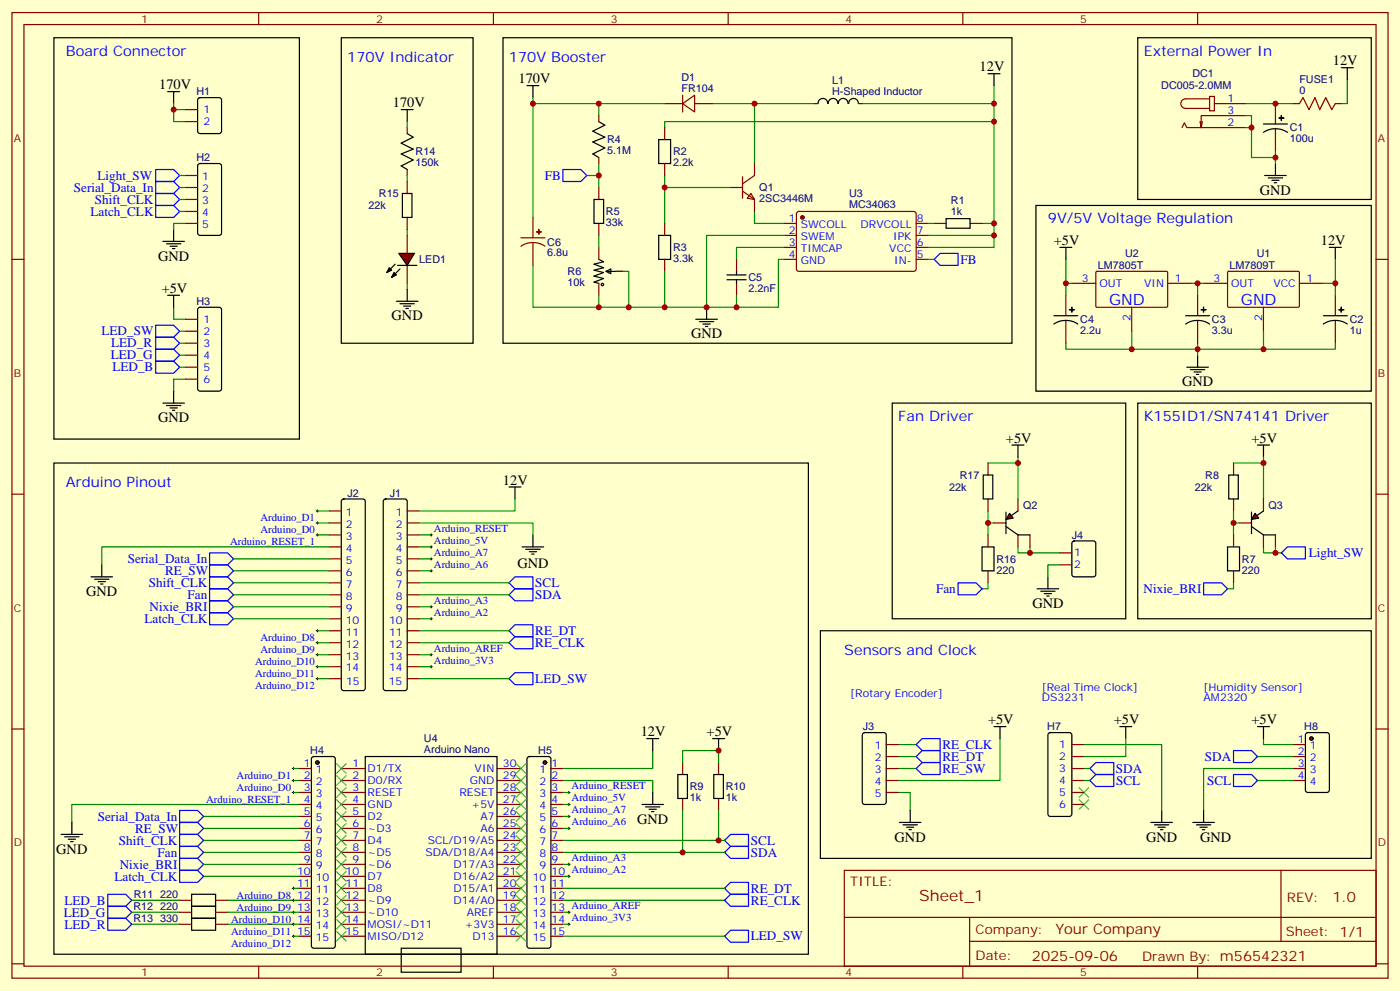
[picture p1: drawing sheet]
<svg xmlns="http://www.w3.org/2000/svg" width="412mm" height="292mm" viewBox="0 0 412 292" stroke-linecap="round" stroke-linejoin="round" font-family="sans-serif">
<path d="M0 0h412.4v291.8h-412.4z" fill="#ffc"/>
<g fill="none" stroke="#870000" stroke-width=".35">
<path d="M3.5 3.7h405.4v284.3h-405.4zM7.1 7.2h398.2v277.3h-398.2zM76.2 3.7v3.5M145.3 3.7v3.5M214.5 3.7v3.5M283.6 3.7v3.5M352.8 3.7v3.5M195.8 30.5h5.3M201.1 30.5l3.5-2.5v5zM201.1 28v5M204.6 30.5h5.3M348.2 37.6l.7-1.4 .7 1.4h17.3"/>
<path d="M354.2 35.8l-.4 1.8M356.3 28.4h1.4v4.2h-1.4zM356.3 29.1h-7.1a1.41 1.41 0 0 0-1.4 1.4 1.41 1.41 0 0 0 1.4 1.4h7.1M357.7 30.5h9.2M366.9 34h-13.1v3.6l-.3-1.8M381 30.5h1.8l1-1.7 1.8 3.5 1.7-3.5 1.5 3.5 1.7-3.5 1.8 3.5 1-1.8h1.8M215.2 55.2h3.5M218.7 56.3l3.5 2.4v3.6M218.7 52v6.4M221.2 57l1 1.7-2.1-.3zM222.2 48.2v3.5l-3.5 2.5M3.5 76.4h3.6"/>
<path d="M153.5 70h7M157 71.4l-1.9 .3-1.6 .8M157 71.4l1.8 .3 1.7 .8M157 64v6M157 71.4v6.7M217 76.4v3.5M231.1 76.4h3.5M231.1 65.8h3.5M231.1 69.3h3.5M231.1 72.8h3.5M234.8 62.5l.5-.2h34.1l.5 .7-.1 16.5-.6 .4-34.2-.1-.4-.6v-16.2zM269.9 76.4h3.5"/>
<path d="M269.9 65.8h3.5M269.9 69.3h3.5M269.9 72.8h3.5M275.2 65.8h3.5M285.8 65.8h3.5M405.3 76.4h3.6M217 83.4v3.6M314 87v6M314 94.4v6.7M315.7 83.4h7.1M322.8 80.1l.3-.2 20.7 .1 .2 .3-.1 10-.3 .2-20.6-.1-.2-.3zM333.4 90.5v7"/>
<path d="M344 83.4h7M354.5 83.4h7.1M361.7 80.1l.2-.2 20.7 .1 .2 .3-.1 10-.3 .2-20.6-.1-.2-.3zM372.2 90.5v7M382.8 83.4h7M3.5 145.5h3.6M405.3 145.5h3.6M3.5 214.7h3.6M405.3 214.7h3.6M248.7 256.3h156.6v28.2h-156.6zM377.3 256.3v20.9M248.7 270.1h156.5"/>
<path d="M285.6 277.2h119.6M285.6 270.1v14.2M3.5 283.8h3.6M76.2 284.5v3.5M145.3 284.5v3.5M214.5 284.5v3.5M283.6 284.5v3.5M352.8 284.5v3.5M405.3 283.8h3.6"/>
</g>
<g fill="none" stroke="#00f" stroke-width=".35">
<path d="M45.9 53.4h5.3l1.7 1.8-1.7 1.8h-5.3zM45.9 57h5.3l1.7 1.7-1.7 1.8h-5.3zM45.9 49.9h5.3l1.7 1.8-1.7 1.7h-5.3zM165.8 49.9h5.3l1.8 1.8-1.8 1.7h-5.3zM45.9 60.5h5.3l1.7 1.8-1.7 1.7h-5.3zM275.2 76.4l1.7-1.8h5.3v3.5h-5.3zM45.9 99.3h5.3l1.7 1.8-1.7 1.7h-5.3zM45.9 95.8h5.3l1.7 1.7-1.7 1.8h-5.3zM45.9 106.4h5.3l1.7 1.7-1.7 1.8h-5.3zM45.9 102.8h5.3l1.7 1.8-1.7 1.8h-5.3zM271.6 217.5h5.3v3.5h-5.3l-1.7-1.7zM52.9 238.7h5.3l1.8 1.7-1.8 1.8h-5.3z"/>
<path d="M271.6 224.5h5.3v3.6h-5.3l-1.7-1.8zM271.6 221h5.3v3.5h-5.3l-1.7-1.7zM363.4 228.1h5.3l1.7 1.7-1.7 1.8h-5.3zM363.4 221h5.3l1.7 1.8-1.7 1.7h-5.3zM52.9 245.7h5.3l1.8 1.8-1.8 1.7h-5.3zM52.9 256.3h5.3l1.8 1.8-1.8 1.7h-5.3zM215.2 259.8h5.3v3.5h-5.3l-1.8-1.7zM215.2 245.7h5.3v3.5h-5.3l-1.8-1.7zM215.2 249.2h5.3v3.6h-5.3l-1.8-1.8zM31.7 266.9h5.3l1.8 1.7-1.8 1.8h-5.3zM213.4 275.7l1.8-1.8h5.3v3.6h-5.3z"/>
</g>
<g fill="none" stroke="#000" stroke-width=".35">
<path d="M395.1 19.9h3.5M396.9 19.9v3.6M49.4 27h3.5M51.2 27v3.5M155.2 25.2h3.5M157 25.2v3.6M291 21.7h3.6M292.8 21.7v3.5M372.5 51.7h6.4M373.6 52.4h4.2M374.6 53.1h2.2M375.4 53.8h.7"/>
<path d="M375.7 48.2v3.5M48 71.1h6.3M49 71.8h4.3M50.1 72.5h2.1M50.8 73.2h.7M51.2 67.6v3.5M217 79.9v1.1M278.7 64.4h7.1v2.8h-7.1zM312.2 72.8h3.5M314 72.8v3.6M391.6 72.8h3.5M393.3 72.8v3.6"/>
<path d="M49.4 87h3.5M51.2 87v3.5M205 94h6.3M206 94.7h4.3M207.1 95.4h2.1M207.8 96.1h.7M208.1 90.5v3.5M214.1 82.4h5.7M214.1 81h5.7M217 82.4v1M310.4 95.4a6.4 6.4 0 0 1 7.1 0M310.4 93h7.1"/>
<path d="M48 118.7h6.3M49 119.4h4.3M51.2 115.2v3.5M349.6 108.1h6.4M350.7 108.8h4.2M351.7 109.5h2.1M352.4 110.2h.7M352.8 104.6v3.5M50.1 120.1h2.1M50.8 120.8h.7M190.5 217.5h3.5M192.3 217.5v3.5"/>
<path d="M292.8 214h3.5M294.6 214v3.5M370.4 214h3.5M372.2 214v3.5M189.1 236.9h6.3M190.1 237.6h4.3M191.2 238.3h2.1M191.9 239h.7M192.3 233.4v3.5M268.1 238.7v3.5M354.5 238.7v3.5M18 245.7h6.3"/>
<path d="M19 246.4h4.3M20.1 247.1h2.1M20.8 247.8h.7M21.2 242.2v3.5M264.9 242.2h6.4M266 242.9h4.2M267.1 243.6h2.1M267.8 244.3h.7M351.4 242.2h6.3M352.4 242.9h4.3M353.5 243.6h2.1M354.2 244.3h.7"/>
</g>
<g fill="none" stroke="#008700" stroke-width=".35">
<path d="M51.2 30.5v1.8h3.5M51.2 32.3v3.5h3.5M157 28.8v35.2M195.8 30.5h-19.4v3.5M209.9 30.5h12.3M239.9 30.5h-17.7v17.7M254 30.5h38.8v38.8h-19.4M292.8 35.8h-97v1.8M292.8 25.2v5.3M366.9 30.5h14.1M396.9 23.5v7h-1.8M52.9 55.2h1.8"/>
<path d="M52.9 51.7h1.8M52.9 58.7h1.8M195.8 55.2h19.4M195.8 51.7v14.1M52.9 62.3h1.8M54.7 65.8h-3.5v1.8M222.2 62.3v3.5h8.9M231.1 76.4h-1.8v14.1h-72.3v-12.4M231.1 72.8h-14.1v3.6M273.4 65.8h1.8M273.4 76.4h1.8M289.3 65.8h3.5"/>
<path d="M292.8 69.3v3.5h-19.4M314 76.4v7M51.2 90.5v3.5h3.5M52.9 97.5h1.8M217 87v3.5M315.7 83.4h-1.7v3.6M333.4 97.5v5.3M351 83.4h3.5M352.8 83.4v3.6M52.9 101.1h1.8M52.9 104.6h1.8M52.9 108.1h1.8"/>
<path d="M54.7 111.7h-3.5v3.5M314 101.1v1.7h38.8M352.8 101.1v3.5M264.6 219.3h5.3M294.6 217.5v12.3h-30M372.2 217.5v1.8h8.8M88.2 236.9h-67v5.3M165.8 229.8h26.5v3.6M192.3 221v5.3h-26.5M264.6 233.4h3.5v5.3M264.6 222.8h5.3M264.6 226.3h5.3"/>
<path d="M370.4 222.8h10.6M370.4 229.8h10.6M381 226.3h-26.5v12.4M60 258.1h28.2M60 247.5h28.2M60 243.9h28.2M60 240.4h28.2M38.8 265.1h14.1M38.8 272.2h14.1M38.8 268.6h14.1M67 265.1h19.4M67 272.2h19.4"/>
<path d="M165.8 265.1h47.6M165.8 275.7h47.6M165.8 261.6h47.6"/>
</g>
<g fill="#870000" stroke="#870000" stroke-width=".35">
<path d="M158 68.3h1.5z"/>
<path d="M158.7 67.6v1.4z"/>
<circle cx="236.4" cy="64" r=".53"/>
</g>
<g fill="#870000" stroke="#000" stroke-width=".35">
<path d="M315 91.2h1.4z"/>
<path d="M315.7 90.5v1.4z"/>
</g>
<path d="M393.3 87v6M393.3 94.4v6.7" fill="none" stroke="#870000" stroke-width=".35"/>
<path d="M389.8 95.4a6.4 6.4 0 0 1 7.1 0M389.8 93h7.1" fill="none" stroke="#000" stroke-width=".35"/>
<g fill="#870000" stroke="#000" stroke-width=".35">
<path d="M394.4 91.2h1.4z"/>
<path d="M395.1 90.5v1.4z"/>
</g>
<path d="M354.5 171.6h5.3l1.8 1.8-1.8 1.8h-5.3z" fill="none" stroke="#00f" stroke-width=".35"/>
<path d="M372.2 134.6v12.3M363.4 150.5v7M363.4 171.6v1.8h-1.8M372.2 161v1.8h5.3" fill="none" stroke="#008700" stroke-width=".35"/>
<path d="M361.9 139.9h2.9v7h-2.9zM370.4 131.1h3.5M372.2 131.1v3.5M368.7 155l3.5 2.5M368.7 150.8v6.4M372.2 150.5l-3.5 2.4" fill="none" stroke="#000" stroke-width=".35"/>
<path d="M363.4 136.3v3.6M363.4 146.9v3.6M365.1 154h3.6M372.2 146.9v3.6M372.2 157.5v3.5M375.7 157.5v3.5" fill="none" stroke="#870000" stroke-width=".35"/>
<path d="M369.7 151.2l1.1 1.4-2.1 .3z" fill="#870000" stroke="#000" stroke-width=".35"/>
<g fill="none" stroke="#000" stroke-width=".35">
<path d="M58.4 29l.5-.2h5.7l.6 .4 .1 9.4-.5 .7h-5.9l-.6-.4-.1-9.4zM118.2 32.3h3.5M119.9 32.3v3.5M119.9 39.3l1.8 1.1-3.5 1.8 3.5 1.7-3.5 1.4 3.5 1.8-3.5 1.8 1.7 1M176.4 35.8l1.8 1.1-3.6 1.7 3.6 1.8-3.6 1.4 3.6 1.8-3.6 1.7 1.8 1.1M241 30.5a1.41 1.41 0 0 1 1.4-1.5 1.41 1.41 0 0 1 1.4 1.5M244 30.5a1.41 1.41 0 0 1 1.4-1.5 1.41 1.41 0 0 1 1.4 1.5M247 30.5a1.41 1.41 0 0 1 1.4-1.5 1.41 1.41 0 0 1 1.4 1.5M250 30.5a1.41 1.41 0 0 1 1.4-1.5 1.41 1.41 0 0 1 1.4 1.5M372.2 39a6.4 6.4 0 0 1 7 0M372.2 36.5h7M58.4 48.4l.5-.2h5.7l.6 .4 .1 20-.5 .7h-5.9l-.6-.4-.1-20z"/>
<path d="M175 58.7h2.8v7.1h-2.8zM194 41.1h3.6v7.1h-3.6zM176.4 76.4l1.4 .7-2.8 .7 2.8 1-2.8 .8 2.8 .7-2.8 1 2.8 .7-2.8 1.1 1.4 .3M178.5 79.9l1.4-.7v1.4zM178.5 79.9h4.9M194 69.3h3.6v7.1h-3.6zM58.4 90.7l.5-.2h5.7l.6 .4 .1 23.6-.5 .6-5.9 .1-.6-.5-.1-23.5zM116.8 88.7h6.3M117.8 89.4h4.3M118.9 90.1h2.1M119.6 90.8h.7M119.9 85.2v3.5"/>
<path d="M372.2 157.5h3.5M361.6 161h3.5v7.1h-3.5zM209.9 217.5h3.5M211.7 217.5v3.5M329.8 214h3.6M331.6 214v3.5M199.7 228.1h2.8v7h-2.8zM210.3 228.1h2.8v7h-2.8zM342.2 238.7v3.5M339 242.2h6.4M340.1 242.9h4.2M341.1 243.6h2.2"/>
<path d="M341.8 244.3h.7M56.4 270.4h7.1v3.5h-7.1zM56.4 263.3h7.1v3.6h-7.1zM56.4 266.9h7.1v3.5h-7.1z"/>
<circle cx="177.4" cy="83.8" r=".35"/>
</g>
<g fill="none" stroke="#008700" stroke-width=".35">
<path d="M119.9 35.8v1.8M157 30.5h19.4M172.9 51.7h3.5M176.4 48.2v7M176.4 69.3v3.5M183.4 79.9h1.8v10.6M195.8 79.9v10.6M231.1 69.3h-23v21.2M119.9 83.4v1.8M176.4 87v3.5M375.7 161v1.8M319.3 219.3h22.9v19.4"/>
<path d="M201.1 224.5v-3.5h10.6v3.5M201.1 238.7v12.3M211.7 238.7v8.8M319.3 226.3h1.7M319.3 229.8h1.7M60 254.5h28.2"/>
</g>
<path d="M377.5 162.8l1.7-1.8h5.3v3.6h-5.3zM321 226.3l1.8-1.8h5.3v3.6h-5.3zM321 229.8l1.8-1.7h5.3v3.5h-5.3zM52.9 252.8h5.3l1.8 1.7-1.8 1.8h-5.3zM52.9 242.2h5.3l1.8 1.7-1.8 1.8h-5.3zM31.7 263.3h5.3l1.8 1.8-1.8 1.8h-5.3zM31.7 270.4h5.3l1.8 1.8-1.8 1.7h-5.3zM215.2 263.3h5.3v3.6h-5.3l-1.8-1.8z" fill="none" stroke="#00f" stroke-width=".35"/>
<path d="M317.9 232l2.8 2.8M317.9 235.5l2.8 2.8M320.7 232l-2.8 2.8M320.7 235.5l-2.8 2.8" fill="none" stroke="#3c3" stroke-width=".35"/>
<g fill="none" stroke="#870000" stroke-width=".35">
<path d="M54.7 32.3h3.5M54.7 35.8h3.5M119.9 37.6v1.7M176.4 34v1.8M195.8 37.6v3.5M239.9 30.5h1M252.9 30.5h1.1M375.7 30.5v6M375.7 37.9v6.7M54.7 51.7h3.5M54.7 55.2h3.5M54.7 58.7h3.5"/>
<path d="M119.9 49.9v1.8M176.4 46.4v1.8M176.4 55.2v3.5M195.8 48.2v3.5M54.7 62.3h3.5M54.7 65.8h3.5M176.4 65.8v3.5M176.4 72.8v3.6M181.7 79.9h1.7M195.8 65.8v3.5M195.8 76.4v3.5M54.7 94h3.5"/>
<path d="M54.7 97.5h3.5M176.4 83.4v3.6M54.7 101.1h3.5M54.7 104.6h3.5M54.7 108.1h3.5M54.7 111.7h3.5M363.4 157.5v3.5M363.4 168.1v3.5M201.1 224.5v3.6M201.1 235.1v3.6M211.7 224.5v3.6M211.7 235.1v3.6"/>
<path d="M52.9 272.2h3.5M52.9 265.1h3.5M52.9 268.6h3.5M63.5 272.2h3.5M63.5 265.1h3.5M63.5 268.6h3.5"/>
</g>
<g fill="#870000" stroke="#000" stroke-width=".35">
<path d="M376.8 34.7l1.4 .1z"/>
<path d="M377.4 34l.1 1.5z"/>
</g>
<g fill="none" stroke="#008700" stroke-width=".35">
<path d="M366.9 34h1.8v12.4h7v-1.8M366.9 37.6h1.8M119.9 51.7v1.7M375.7 46.4v1.8M393.3 76.4v10.6M372.2 97.5v5.3M389.8 83.4h3.5M393.3 101.1v1.7h-40.5M93.5 157.5h3.5M93.5 150.5h3.5M93.5 154h3.5M123.5 154h33.5v3.5"/>
<path d="M123.5 157.5h3.5M151.7 146.9v3.6h-28.2M68.8 164.6h28.2M68.8 168.1h28.2M68.8 178.7h28.2M68.8 171.6h28.2M97 161h-67v5.3M123.5 161h3.5M123.5 164.6h3.5M123.5 168.1h3.5M123.5 178.7h3.5M123.5 171.6h26.4"/>
<path d="M123.5 175.2h26.4M68.8 182.2h28.2M93.5 192.8h3.5M93.5 196.3h3.5M93.5 185.7h3.5M93.5 189.3h3.5M93.5 199.8h3.5M123.5 182.2h3.5M123.5 192.8h3.5M123.5 196.3h3.5M123.5 185.7h26.4M123.5 189.3h26.4"/>
<path d="M123.5 199.8h26.4M86.4 226.3h1.8M86.4 229.8h1.8M86.4 233.4h1.8M165.8 233.4h1.8M165.8 236.9h1.8M60 251h28.2M165.8 251h47.6M165.8 240.4h1.8M165.8 243.9h1.8M165.8 258.1h1.8M165.8 254.5h1.8"/>
<path d="M165.8 247.5h47.6M67 268.6h21.2M86.4 261.6h1.8M86.4 275.7h1.8M86.4 272.2h1.8M86.4 265.1h1.8M165.8 268.6h1.8M165.8 272.2h1.8"/>
</g>
<g fill="none" stroke="#000" stroke-width=".35">
<path d="M100.8 147.1l.4-.2h5.7l.5 .2 .2 .5v55.1l-.2 .5-.5 .2h-5.7l-.5-.3-.2-.4v-55.1zM113.1 147.1l.5-.2h5.6l.5 .2 .2 .5v55.1l-.2 .5-.5 .2h-5.6l-.5-.3-.2-.4v-55.1zM149.9 143.4h3.6M151.7 143.4v3.5M157 157.5v3.5M26.8 169.9h6.4M27.9 170.6h4.2M28.9 171.3h2.1M29.6 172h.7M30 166.3v3.6M153.8 161h6.4M154.9 161.7h4.2"/>
<path d="M155.9 162.5h2.1M156.6 163.2h.7M254.2 215.9l.5-.2h5.6l.7 .5 .1 20-.5 .6-5.9 .1-.6-.5-.1-20zM308.9 215.9l.5-.2h5.6l.7 .5v23.5l-.4 .7h-5.9l-.7-.4v-23.6zM384.8 215.9l.4-.2h5.7l.6 .5 .1 16.5-.5 .6-5.9 .1-.6-.5-.1-16.5z"/>
</g>
<g fill="none" stroke="#870000" stroke-width=".35">
<path d="M97 150.5h3.5M97 154h3.5M97 157.5h3.5M119.9 150.5h3.6M119.9 154h3.6M119.9 157.5h3.6M97 161h3.5M97 164.6h3.5M97 168.1h3.5M97 171.6h3.5M97 175.2h3.5M97 178.7h3.5"/>
<path d="M119.9 161h3.6M119.9 164.6h3.6M119.9 168.1h3.6M119.9 171.6h3.6M119.9 175.2h3.6M119.9 178.7h3.6M97 182.2h3.5M97 185.7h3.5M97 189.3h3.5M97 192.8h3.5M97 196.3h3.5M97 199.8h3.5"/>
<path d="M119.9 182.2h3.6M119.9 185.7h3.6M119.9 189.3h3.6M119.9 192.8h3.6M119.9 196.3h3.6M119.9 199.8h3.6M261.1 219.3h3.5M315.7 219.3h3.6M261.1 222.8h3.5M261.1 226.3h3.5M261.1 229.8h3.5M261.1 233.4h3.5"/>
<path d="M315.7 222.8h3.6M315.7 226.3h3.6M315.7 229.8h3.6M315.7 233.4h3.6M315.7 236.9h3.6"/>
</g>
<g fill="none" stroke="#000" stroke-width=".29">
<path d="M93.1 157.5h.7M93.1 150.5h.7M93.1 154h.7M93.5 150.1v.7M93.5 153.6v.7M93.5 157.2v.7M126.6 157.5h.8M127 157.2v.7M126.6 164.6h.8M126.6 161h.8M126.6 168.1h.8M126.6 178.7h.8"/>
<path d="M127 160.7v.7M127 164.2v.7M127 167.7v.8M127 178.3v.7M93.1 192.8h.7M93.1 196.3h.7M93.1 185.7h.7M93.1 189.3h.7M93.1 199.8h.7M93.5 185.4v.7M93.5 188.9v.7M93.5 192.4v.7"/>
<path d="M93.5 196v.7M93.5 199.5v.7M126.6 182.2h.8M126.6 192.8h.8M126.6 196.3h.8M127 181.9v.7M127 192.4v.7M127 196v.7M86.1 226.3h.7M86.1 229.8h.7M86.1 233.4h.7M86.4 226v.7"/>
<path d="M86.4 229.5v.7M86.4 233v.7M167.2 233.4h.7M167.2 236.9h.7M167.6 233v.7M167.6 236.5v.7M167.2 258.1h.7M167.2 254.5h.7M167.2 243.9h.7M167.2 240.4h.7M167.6 240.1v.7M167.6 243.6v.7"/>
<path d="M167.6 254.2v.7M167.6 257.7v.7M86.1 261.6h.7M86.1 275.7h.7M86.1 265.1h.7M86.1 268.6h.7M86.1 272.2h.7M86.4 261.2v.7M86.4 264.8v.7M86.4 268.3v.7M86.4 271.8v.7M86.4 275.3v.7"/>
<path d="M167.2 268.6h.7M167.2 272.2h.7M167.6 268.3v.7M167.6 271.8v.7"/>
</g>
<path d="M61.7 162.8h5.3l1.8 1.8-1.8 1.7h-5.3zM61.7 166.3h5.3l1.8 1.8-1.8 1.8h-5.3zM61.7 169.9h5.3l1.8 1.7-1.8 1.8h-5.3zM61.7 176.9h5.3l1.8 1.8-1.8 1.7h-5.3zM151.7 169.9h5.3v3.5h-5.3l-1.8-1.8zM151.7 173.4h5.3v3.5h-5.3l-1.8-1.7zM61.7 180.4h5.3l1.8 1.8-1.8 1.8h-5.3zM151.7 184h5.3v3.5h-5.3l-1.8-1.8zM151.7 187.5h5.3v3.5h-5.3l-1.8-1.7zM151.7 198.1h5.3v3.5h-5.3l-1.8-1.8z" fill="none" stroke="#00f" stroke-width=".35"/>
<circle cx="386.3" cy="217.5" r=".53" fill="#870000" stroke="#000" stroke-width=".35"/>
<path d="M381 219.3h3.5M381 222.8h3.5M381 226.3h3.5M381 229.8h3.5" fill="none" stroke="#870000" stroke-width=".35"/>
<path d="M155.5 223l.4-.2h5.7l.5 .2 .2 .5v55l-.3 .5-.4 .2h-5.7l-.5-.2-.2-.5v-55z" fill="none" stroke="#000" stroke-width=".35"/>
<circle cx="160.5" cy="224.5" r=".53" fill="#870000" stroke="#000" stroke-width=".35"/>
<g fill="none" stroke="#870000" stroke-width=".35">
<path d="M162.3 226.3h3.5M162.3 229.8h3.5M162.3 233.4h3.5M162.3 236.9h3.5M162.3 240.4h3.5M162.3 243.9h3.5M162.3 247.5h3.5M162.3 251h3.5M162.3 254.5h3.5M162.3 258.1h3.5M162.3 261.6h3.5M162.3 265.1h3.5"/>
<path d="M162.3 268.6h3.5M162.3 272.2h3.5M162.3 275.7h3.5"/>
</g>
<path d="M92 223l.4-.2h5.7l.5 .2 .2 .5v55l-.3 .5-.4 .2h-5.7l-.5-.2-.2-.5v-55z" fill="none" stroke="#000" stroke-width=".35"/>
<circle cx="93.5" cy="224.5" r=".53" fill="#870000" stroke="#000" stroke-width=".35"/>
<g fill="none" stroke="#870000" stroke-width=".35">
<path d="M352.8 87v6M352.8 94.4v6.7M88.2 226.3h3.5M88.2 229.8h3.5M88.2 233.4h3.5M88.2 236.9h3.5M88.2 240.4h3.5M88.2 243.9h3.5M88.2 247.5h3.5M88.2 251h3.5M88.2 254.5h3.5M88.2 258.1h3.5"/>
<path d="M88.2 261.6h3.5M88.2 265.1h3.5M88.2 268.6h3.5M88.2 272.2h3.5M88.2 275.7h3.5"/>
</g>
<path d="M349.2 95.4a6.4 6.4 0 0 1 7.1 0M349.2 93h7.1" fill="none" stroke="#000" stroke-width=".35"/>
<g fill="#870000" stroke="#000" stroke-width=".35">
<path d="M353.8 91.2h1.4z"/>
<path d="M354.5 90.5v1.4z"/>
</g>
<g fill="none" stroke="#000" stroke-width=".35">
<path d="M15.9 11.1h72.3v118.2h-72.3zM100.5 11.1h38.8v90h-38.8zM148.2 11.1h149.9v90h-149.9zM335.1 11.1h68.8v47.6h-68.8zM305.2 60.5h98.7v54.7h-98.7zM262.8 118.7h68.8v63.5h-68.8zM335.1 118.7h68.8v63.5h-68.8zM15.9 136.3h222.2v144.7h-222.2zM296.3 155l3.6 2.5M296.3 150.8v6.4M299.9 150.5l-3.6 2.4M289.3 161h3.5v7.1h-3.5z"/>
<path d="M241.7 185.7h162.2v67.1h-162.2z"/>
</g>
<path d="M119.9 67.6v1.7M291 136.3h8.9M363.4 136.3h8.8M291 154h1.8M363.4 154h1.7M303.4 161v1.8M331.6 217.5v5.3h-12.3" fill="none" stroke="#008700" stroke-width=".35"/>
<path d="M291 157.5v3.5M292.8 154h3.5M299.9 146.9v3.6M299.9 157.5v3.5M303.4 157.5v3.5M291 168.1v3.5" fill="none" stroke="#870000" stroke-width=".35"/>
<path d="M297.4 151.2l1 1.4-2.1 .3z" fill="#870000" stroke="#000" stroke-width=".35"/>
<path d="M118.5 57h2.9v7h-2.9zM289.6 139.9h2.9v7h-2.9zM298.1 131.1h3.5M299.9 131.1v3.5M299.9 157.5h3.5M316 159.5l.4-.2h5.7l.6 .4 .1 9.5-.5 .6-5.9 .1-.6-.5-.1-9.4zM305.5 173.4h6.4M306.6 174.1h4.2M307.6 174.8h2.1M308.3 175.5h.7M308.7 169.9v3.5" fill="none" stroke="#000" stroke-width=".35"/>
<path d="M299.9 134.6v12.3M291 150.5v7M68.8 175.2h28.2M291 171.6v1.8h-1.7M299.9 161v1.8h12.3M312.2 166.3h-3.5v3.6" fill="none" stroke="#008700" stroke-width=".35"/>
<path d="M119.9 53.4v3.6M119.9 64v3.6M291 136.3v3.6M291 146.9v3.6M312.2 162.8h3.5M312.2 166.3h3.5" fill="none" stroke="#870000" stroke-width=".35"/>
<path d="M61.7 173.4h5.3l1.8 1.8-1.8 1.7h-5.3zM282.2 171.6h5.3l1.8 1.8-1.8 1.8h-5.3zM52.9 249.2h5.3l1.8 1.8-1.8 1.8h-5.3z" fill="none" stroke="#00f" stroke-width=".35"/>
<g fill="#870000" stroke="#000" stroke-width=".35">
<path d="M116.1 80.3l.7 .7-1.4 .7z"/>
<path d="M114.7 78.8l.7 .8-1.5 .7z"/>
</g>
<path d="M119.9 69.3v5.3M119.9 78.1v5.3" fill="none" stroke="#870000" stroke-width=".35"/>
<path d="M116.4 77.8l-2.5 2.5M117.1 78.1h5.7M117.8 79.2l-2.4 2.5" fill="none" stroke="#000" stroke-width=".35"/>
<path d="M117.5 74.6h4.6l-2.2 3.5z" fill="#870000" stroke="#000" stroke-width=".35"/>
<g fill="none" stroke="#870000" stroke-width=".35">
<path d="M100.5 236.9h7.1M100.5 233.4h7.1M100.5 229.8h7.1M100.5 226.3h7.1M146.4 236.9h7.1M146.4 233.4h7.1M146.4 229.8h7.1M146.4 226.3h7.1M100.5 258.1h7.1M100.5 254.5h7.1M100.5 251h7.1M100.5 247.5h7.1"/>
<path d="M100.5 243.9h7.1M100.5 240.4h7.1M146.4 258.1h7.1M146.4 254.5h7.1M146.4 251h7.1M146.4 247.5h7.1M146.4 243.9h7.1M146.4 240.4h7.1M100.5 275.7h7.1M100.5 272.2h7.1M100.5 268.6h7.1M100.5 265.1h7.1"/>
<path d="M100.5 261.6h7.1M146.4 275.7h7.1M146.4 272.2h7.1M146.4 268.6h7.1M146.4 265.1h7.1M146.4 261.6h7.1"/>
</g>
<path d="M107.6 222.8h38.8v58.2h-38.8zM118.2 279.2h17.6v7.1h-17.6z" fill="none" stroke="#000" stroke-width=".35"/>
<g fill="none" stroke="#3c3" stroke-width=".35">
<path d="M99.1 224.9l2.9 2.8M99.1 228.4l2.9 2.8M99.1 232l2.9 2.8M99.1 235.5l2.9 2.8M99.1 239l2.9 2.8M102 224.9l-2.9 2.8M102 228.4l-2.9 2.8M102 232l-2.9 2.8M102 235.5l-2.9 2.8M102 239l-2.9 2.8M152 239l2.9 2.8M152 235.5l2.9 2.8"/>
<path d="M152 232l2.9 2.8M152 228.4l2.9 2.8M152 224.9l2.9 2.8M154.9 239l-2.9 2.8M154.9 235.5l-2.9 2.8M154.9 232l-2.9 2.8M154.9 228.4l-2.9 2.8M154.9 224.9l-2.9 2.8M99.1 242.5l2.9 2.9M99.1 246.1l2.9 2.8M99.1 249.6l2.9 2.8M99.1 253.1l2.9 2.8"/>
<path d="M99.1 256.6l2.9 2.9M102 242.5l-2.9 2.9M102 246.1l-2.9 2.8M102 249.6l-2.9 2.8M102 253.1l-2.9 2.8M102 256.6l-2.9 2.9M152 256.6l2.9 2.9M152 253.1l2.9 2.8M152 249.6l2.9 2.8M152 246.1l2.9 2.8M152 242.5l2.9 2.9M154.9 256.6l-2.9 2.9"/>
<path d="M154.9 253.1l-2.9 2.8M154.9 249.6l-2.9 2.8M154.9 246.1l-2.9 2.8M154.9 242.5l-2.9 2.9M99.1 260.2l2.9 2.8M99.1 263.7l2.9 2.8M99.1 267.2l2.9 2.9M99.1 270.8l2.9 2.8M99.1 274.3l2.9 2.8M102 260.2l-2.9 2.8M102 263.7l-2.9 2.8M102 267.2l-2.9 2.9"/>
<path d="M102 270.8l-2.9 2.8M102 274.3l-2.9 2.8M152 274.3l2.9 2.8M152 270.8l2.9 2.8M152 267.2l2.9 2.9M152 263.7l2.9 2.8M152 260.2l2.9 2.8M154.9 274.3l-2.9 2.8M154.9 270.8l-2.9 2.8M154.9 267.2l-2.9 2.9M154.9 263.7l-2.9 2.8M154.9 260.2l-2.9 2.8"/>
</g>
<g fill="#c00">
<circle cx="51.2" cy="32.3" r=".88"/>
<circle cx="292.8" cy="30.5" r=".88"/>
<circle cx="292.8" cy="35.8" r=".88"/>
<circle cx="195.8" cy="55.2" r=".88"/>
<circle cx="292.8" cy="69.3" r=".88"/>
<circle cx="292.8" cy="65.8" r=".88"/>
<circle cx="222.3" cy="30.5" r=".88"/>
<circle cx="352.8" cy="83.4" r=".88"/>
<circle cx="314" cy="83.4" r=".88"/>
<circle cx="352.8" cy="102.8" r=".88"/>
<circle cx="333.4" cy="102.8" r=".88"/>
<circle cx="217" cy="90.5" r=".88"/>
<circle cx="375.7" cy="162.8" r=".88"/>
<circle cx="176.4" cy="30.5" r=".88"/>
<circle cx="208.1" cy="90.5" r=".88"/>
<circle cx="211.7" cy="221" r=".88"/>
<circle cx="176.4" cy="90.5" r=".88"/>
<circle cx="195.8" cy="90.5" r=".88"/>
<circle cx="176.4" cy="51.7" r=".88"/>
<circle cx="185.2" cy="90.5" r=".88"/>
<circle cx="372.2" cy="102.8" r=".88"/>
<circle cx="368.7" cy="37.6" r=".88"/>
<circle cx="375.7" cy="46.4" r=".88"/>
<circle cx="393.3" cy="83.4" r=".88"/>
<circle cx="211.7" cy="247.5" r=".88"/>
<circle cx="201.1" cy="251" r=".88"/>
<circle cx="363.4" cy="154" r=".88"/>
<circle cx="372.2" cy="136.3" r=".88"/>
<circle cx="299.9" cy="136.3" r=".88"/>
<circle cx="291" cy="154" r=".88"/>
<circle cx="303.4" cy="162.8" r=".88"/>
<circle cx="157" cy="30.5" r=".88"/>
<circle cx="375.7" cy="30.5" r=".88"/>
</g>
<g font-size="4.6" fill="#00f">
<text x="326.7" y="89.8">GND</text>
<text x="365.5" y="89.8">GND</text>
</g>
<text font-size="4.6" fill="#800" x="270.8" y="265.3">Sheet_1</text>
<g font-size="4.2" fill="#00f">
<text x="19.4" y="16.4">Board Connector</text>
<text x="336.9" y="16.4">External Power In</text>
<text x="102.3" y="18.2">170V Indicator</text>
<text x="149.9" y="18.2">170V Booster</text>
<text x="308.7" y="65.8">9V/5V Voltage Regulation</text>
<text x="264.6" y="124">Fan Driver</text>
<text x="336.9" y="124">K155ID1/SN74141 Driver</text>
<text x="19.4" y="143.4">Arduino Pinout</text>
<text x="248.7" y="192.8">Sensors and Clock</text>
</g>
<g font-size="4.2">
<text x="288.6" y="21">12V</text>
<text x="392.6" y="19.2">12V</text>
<text x="46.9" y="26.3">170V</text>
<text x="152.8" y="24.5">170V</text>
<text x="115.7" y="31.6">170V</text>
<text x="371.1" y="57.3">GND</text>
<text x="46.6" y="76.7">GND</text>
<text x="310.4" y="72.1">+5V</text>
<text x="389.1" y="72.1">12V</text>
<text x="47.6" y="86.3">+5V</text>
<text x="115.4" y="94.4">GND</text>
<text x="203.6" y="99.7">GND</text>
<text x="348.2" y="113.8">GND</text>
<text x="46.6" y="124.4">GND</text>
<text x="296.3" y="130.4">+5V</text>
<text x="368.7" y="130.4">+5V</text>
<text x="148.2" y="142.7">12V</text>
<text x="152.4" y="167.2">GND</text>
<text x="25.4" y="175.5">GND</text>
<text x="304.1" y="179">GND</text>
<text x="291" y="213.3">+5V</text>
<text x="328.1" y="213.3">+5V</text>
<text x="368.7" y="213.3">+5V</text>
<text x="188.7" y="216.8">12V</text>
<text x="208.1" y="216.8">+5V</text>
<text x="187.7" y="242.5">GND</text>
<text x="16.6" y="251.4">GND</text>
<text x="263.5" y="247.8">GND</text>
<text x="337.6" y="247.8">GND</text>
<text x="353.5" y="247.8">GND</text>
</g>
<g font-size="4.2" fill="#800">
<text x="392.5" y="265.6">1.0</text>
<text x="310.9" y="275.1">Your Company</text>
<text x="304" y="282.9">2025-09-06</text>
</g>
<g font-size="3.9" fill="#00f">
<text x="28.7" y="53">Light_SW</text>
<text x="160.5" y="53">FB</text>
<text x="21.8" y="56.5">Serial_Data_In</text>
<text x="28" y="60">Shift_CLK</text>
<text x="26.7" y="63.5">Latch_CLK</text>
<text x="282.9" y="77.7">FB</text>
<text x="29.9" y="98.8">LED_SW</text>
<text x="32.7" y="105.8">LED_G</text>
<text x="32.7" y="102.2">LED_R</text>
<text x="33.1" y="109.4">LED_B</text>
<text x="37.6" y="165.8">Serial_Data_In</text>
<text x="385.5" y="164.1">Light_SW</text>
<text x="43.8" y="172.9">Shift_CLK</text>
<text x="48.6" y="169.4">RE_SW</text>
<text x="157.7" y="172.9">SCL</text>
<text x="44.1" y="179.9">Nixie_BRI</text>
<text x="55.2" y="176.4">Fan</text>
<text x="157.7" y="176.4">SDA</text>
<text x="275.7" y="174.6">Fan</text>
<text x="336.9" y="174.6">Nixie_BRI</text>
<text x="42.6" y="183.5">Latch_CLK</text>
<text x="157.7" y="187">RE_DT</text>
<text x="157.7" y="190.5">RE_CLK</text>
<text x="157.7" y="201.1">LED_SW</text>
<text x="277.6" y="220.5">RE_CLK</text>
<text x="277.6" y="227.6">RE_SW</text>
<text x="277.6" y="224">RE_DT</text>
<text x="328.7" y="227.5">SDA</text>
<text x="354.9" y="224">SDA</text>
<text x="328.8" y="231">SCL</text>
<text x="355.6" y="231.1">SCL</text>
<text x="28.8" y="241.7">Serial_Data_In</text>
<text x="39.8" y="245.2">RE_SW</text>
<text x="35" y="248.7">Shift_CLK</text>
<text x="221.2" y="248.7">SCL</text>
<text x="35.3" y="255.8">Nixie_BRI</text>
<text x="46.4" y="252.2">Fan</text>
<text x="221.2" y="252.3">SDA</text>
<text x="33.7" y="259.3">Latch_CLK</text>
<text x="221.2" y="262.8">RE_DT</text>
<text x="18.8" y="269.9">LED_G</text>
<text x="19" y="266.4">LED_B</text>
<text x="221.2" y="266.4">RE_CLK</text>
<text x="19" y="273.4">LED_R</text>
<text x="221.2" y="276.9">LED_SW</text>
</g>
<g font-size="3.9" fill="#800">
<text x="250.5" y="260.9">TITLE:</text>
<text x="379.1" y="265.6">REV:</text>
<text x="287.4" y="275.1">Company:</text>
<text x="378.7" y="275.7">Sheet: 1/1</text>
<text x="287.4" y="282.8">Date:</text>
<text x="336.4" y="282.8">Drawn By: m56542321</text>
</g>
<g font-size="3.2" fill="#800">
<text x="41.6" y="6.7">1</text>
<text x="110.8" y="6.7">2</text>
<text x="179.9" y="6.7">3</text>
<text x="249.1" y="6.7">4</text>
<text x="318.2" y="6.7">5</text>
<text x="4.1" y="41.8">A</text>
<text x="405.9" y="41.8">A</text>
<text x="4.1" y="110.9">B</text>
<text x="405.9" y="110.9">B</text>
<text x="4.1" y="180.1">C</text>
<text x="405.9" y="180.1">C</text>
<text x="4.1" y="249.2">D</text>
<text x="405.9" y="249.2">D</text>
<text x="41.6" y="287.5">1</text>
<text x="110.8" y="287.5">2</text>
<text x="179.9" y="287.5">3</text>
<text x="249.1" y="287.5">4</text>
<text x="318.2" y="287.5">5</text>
</g>
<g font-size="3.2" fill="#000080">
<text x="200.7" y="23.8">D1</text>
<text x="351.3" y="22.8">DC1</text>
<text x="57.9" y="28.1">H1</text>
<text x="200.7" y="27">FR104</text>
<text x="245.1" y="27.9">H-Shaped Inductor</text>
<text x="245.1" y="24.7">L1</text>
<text x="342.1" y="26.3">DC005-2.0MM</text>
<text x="382.7" y="27.7">0</text>
<text x="382.7" y="24.5">FUSE1</text>
<text x="379.9" y="41.8">100u</text>
<text x="379.9" y="38.7">C1</text>
<text x="57.9" y="47.5">H2</text>
<text x="122.4" y="45.7">R14</text>
<text x="178.9" y="45.4">5.1M</text>
<text x="178.9" y="42.2">R4</text>
<text x="198.3" y="45.7">R2</text>
<text x="122.4" y="49">150k</text>
<text x="198.3" y="49">2.2k</text>
<text x="111.6" y="58.1">R15</text>
<text x="223.7" y="59.5">2SC3446M</text>
<text x="223.7" y="56.3">Q1</text>
<text x="250.1" y="58.1">U3</text>
<text x="108.5" y="61.6">22k</text>
<text x="178.5" y="63.4">R5</text>
<text x="250.1" y="61.2">MC34063</text>
<text x="280.1" y="63.3">1k</text>
<text x="280.1" y="60.1">R1</text>
<text x="178.5" y="66.6">33k</text>
<text x="123.5" y="77.5">LED1</text>
<text x="161.2" y="75.4">6.8u</text>
<text x="161.2" y="72.3">C6</text>
<text x="198.3" y="77.2">3.3k</text>
<text x="198.3" y="74">R3</text>
<text x="331.4" y="75.8">U2</text>
<text x="370.2" y="75.7">U1</text>
<text x="167.2" y="81.1">R6</text>
<text x="220.5" y="82.8">C5</text>
<text x="323.4" y="79.3">LM7805T</text>
<text x="362.2" y="79.3">LM7809T</text>
<text x="57.9" y="89.8">H3</text>
<text x="167.2" y="84.2">10k</text>
<text x="220.5" y="86">2.2nF</text>
<text x="318.2" y="95.2">C4</text>
<text x="357" y="95.2">C3</text>
<text x="397.6" y="95.2">C2</text>
<text x="318.2" y="98.3">2.2u</text>
<text x="357" y="98.3">3.3u</text>
<text x="397.6" y="98.3">1u</text>
<text x="282.7" y="141">R17</text>
<text x="355" y="141">R8</text>
<text x="102.3" y="146.3">J2</text>
<text x="114.8" y="146.3">J1</text>
<text x="279.6" y="144.5">22k</text>
<text x="301.3" y="149.8">Q2</text>
<text x="352" y="144.5">22k</text>
<text x="373.7" y="149.8">Q3</text>
<text x="315.8" y="158.7">J4</text>
<text x="293.5" y="165.7">R16</text>
<text x="365.8" y="165.7">R7</text>
<text x="293.5" y="168.9">220</text>
<text x="365.8" y="168.9">220</text>
<text x="254.2" y="215.1">J3</text>
<text x="308.5" y="215.1">H7</text>
<text x="384.2" y="215.1">H8</text>
<text x="124.9" y="221.7">Arduino Nano</text>
<text x="124.9" y="218.5">U4</text>
<text x="91.4" y="222.2">H4</text>
<text x="158.6" y="222.2">H5</text>
<text x="203.2" y="232.7">R9</text>
<text x="213.8" y="232.7">R10</text>
<text x="203.2" y="235.9">1k</text>
<text x="213.8" y="235.9">1k</text>
<text x="39.3" y="268">R12</text>
<text x="39.4" y="264.5">R11</text>
<text x="47.2" y="264.5">220</text>
<text x="47.2" y="268">220</text>
<text x="39.3" y="271.6">R13</text>
<text x="47.2" y="271.6">330</text>
</g>
<g font-size="3.2" fill="#00f">
<text x="60" y="33.3">1</text>
<text x="361.6" y="33.7">3</text>
<text x="361.6" y="30.2">1</text>
<text x="60" y="36.9">2</text>
<text x="361.6" y="37.2">2</text>
<text x="59.5" y="53.1">1</text>
<text x="59.5" y="56.6">2</text>
<text x="59.5" y="60.1">3</text>
<text x="59.5" y="63.7">4</text>
<text x="232.4" y="65.4">1</text>
<text x="270.1" y="65.4">8</text>
<text x="59.5" y="67.2">5</text>
<text x="232.4" y="69">2</text>
<text x="235.9" y="67.2">SWCOLL</text>
<text x="235.9" y="70.7">SWEM</text>
<text x="253.5" y="67.2">DRVCOLL</text>
<text x="263.1" y="70.7">IPK</text>
<text x="270.1" y="69">7</text>
<text x="232.4" y="72.5">3</text>
<text x="232.4" y="76">4</text>
<text x="235.9" y="74.3">TIMCAP</text>
<text x="235.9" y="77.8">GND</text>
<text x="262" y="74.3">VCC</text>
<text x="263.4" y="77.8">IN-</text>
<text x="270.1" y="76">5</text>
<text x="270.1" y="72.5">6</text>
<text x="318.7" y="83.1">3</text>
<text x="346.1" y="83.1">1</text>
<text x="357.5" y="83.1">3</text>
<text x="384.9" y="83.1">1</text>
<text x="323.8" y="84.5">OUT</text>
<text x="337" y="84.5">VIN</text>
<text x="362.7" y="84.5">OUT</text>
<text x="375.1" y="84.5">VCC</text>
<text x="60" y="95.1">1</text>
<text x="333" y="94.6" transform="rotate(-90 333 94.6)">2</text>
<text x="371.8" y="94.6" transform="rotate(-90 371.8 94.6)">2</text>
<text x="60" y="98.6">2</text>
<text x="60" y="102.1">3</text>
<text x="60" y="105.7">4</text>
<text x="60" y="109.2">5</text>
<text x="60" y="112.7">6</text>
<text x="76.7" y="153.5">Arduino_D1</text>
<text x="101.8" y="151.9">1</text>
<text x="101.8" y="155.4">2</text>
<text x="116.6" y="151.9">1</text>
<text x="116.6" y="155.4">2</text>
<text x="67.8" y="160.6">Arduino_RESET_1</text>
<text x="76.7" y="157.1">Arduino_D0</text>
<text x="101.8" y="158.9">3</text>
<text x="116.6" y="158.9">3</text>
<text x="127.8" y="156.6">Arduino_RESET</text>
<text x="127.8" y="160.1">Arduino_5V</text>
<text x="101.8" y="162.5">4</text>
<text x="101.8" y="166">5</text>
<text x="116.6" y="162.5">4</text>
<text x="116.6" y="166">5</text>
<text x="127.8" y="163.6">Arduino_A7</text>
<text x="127.8" y="167.2">Arduino_A6</text>
<text x="316.4" y="163.9">1</text>
<text x="316.4" y="167.4">2</text>
<text x="101.8" y="169.5">6</text>
<text x="101.8" y="173">7</text>
<text x="116.6" y="169.5">6</text>
<text x="116.6" y="173">7</text>
<text x="101.8" y="176.6">8</text>
<text x="116.6" y="176.6">8</text>
<text x="127.8" y="177.7">Arduino_A3</text>
<text x="101.8" y="180.1">9</text>
<text x="101.8" y="183.6">10</text>
<text x="114.6" y="183.6">10</text>
<text x="116.6" y="180.1">9</text>
<text x="127.8" y="181.3">Arduino_A2</text>
<text x="76.7" y="188.8">Arduino_D8</text>
<text x="101.8" y="187.1">11</text>
<text x="101.8" y="190.7">12</text>
<text x="114.6" y="187.1">11</text>
<text x="114.6" y="190.7">12</text>
<text x="127.8" y="191.9">Arduino_AREF</text>
<text x="75.2" y="195.9">Arduino_D10</text>
<text x="76.7" y="192.3">Arduino_D9</text>
<text x="101.8" y="194.2">13</text>
<text x="101.8" y="197.7">14</text>
<text x="114.6" y="194.2">13</text>
<text x="114.6" y="197.7">14</text>
<text x="127.8" y="195.4">Arduino_3V3</text>
<text x="75.2" y="199.4">Arduino_D11</text>
<text x="75.2" y="202.9">Arduino_D12</text>
<text x="102" y="201.6">15</text>
<text x="114.5" y="201.6">15</text>
<text x="306.9" y="203.4">[Real Time Clock]</text>
<text x="354.5" y="203.4">[Humidity Sensor]</text>
<text x="250.5" y="205.1">[Rotary Encoder]</text>
<text x="306.9" y="206.6">DS3231</text>
<text x="354.5" y="206.6">AM2320</text>
<text x="257.7" y="220.7">1</text>
<text x="312" y="220.3">1</text>
<text x="382.3" y="218.9">1</text>
<text x="385.8" y="220.7">1</text>
<text x="89.5" y="226">1</text>
<text x="93" y="227.7">1</text>
<text x="103.8" y="226">1</text>
<text x="108.3" y="227.4">D1/TX</text>
<text x="139.8" y="227.4">VIN</text>
<text x="148.2" y="226">30</text>
<text x="159" y="227.7">1</text>
<text x="162.5" y="226">1</text>
<text x="257.7" y="224.2">2</text>
<text x="257.7" y="227.7">3</text>
<text x="312" y="223.8">2</text>
<text x="312" y="227.4">3</text>
<text x="382.3" y="222.4">2</text>
<text x="382.3" y="226">3</text>
<text x="385.8" y="224.2">2</text>
<text x="385.8" y="227.7">3</text>
<text x="69.7" y="229.4">Arduino_D1</text>
<text x="69.7" y="232.9">Arduino_D0</text>
<text x="89.5" y="229.5">2</text>
<text x="89.5" y="233">3</text>
<text x="93" y="231.2">2</text>
<text x="103.8" y="229.5">2</text>
<text x="103.8" y="233">3</text>
<text x="108.3" y="230.9">D0/RX</text>
<text x="138.4" y="230.9">GND</text>
<text x="148.2" y="233">28</text>
<text x="148.2" y="229.5">29</text>
<text x="159" y="231.2">2</text>
<text x="162.5" y="229.5">2</text>
<text x="162.5" y="233">3</text>
<text x="168.4" y="232.4">Arduino_RESET</text>
<text x="257.7" y="231.2">4</text>
<text x="312" y="230.9">4</text>
<text x="382.3" y="229.5">4</text>
<text x="385.8" y="231.2">4</text>
<text x="60.7" y="236.4">Arduino_RESET_1</text>
<text x="89.5" y="236.5">4</text>
<text x="93" y="234.8">3</text>
<text x="93" y="238.3">4</text>
<text x="103.8" y="236.5">4</text>
<text x="108.3" y="234.4">RESET</text>
<text x="108.3" y="237.9">GND</text>
<text x="135.4" y="234.4">RESET</text>
<text x="138.9" y="237.9">+5V</text>
<text x="148.2" y="236.5">27</text>
<text x="159" y="234.8">3</text>
<text x="159" y="238.3">4</text>
<text x="162.5" y="236.5">4</text>
<text x="168.4" y="239.5">Arduino_A7</text>
<text x="168.4" y="236">Arduino_5V</text>
<text x="257.7" y="234.8">5</text>
<text x="312" y="234.4">5</text>
<text x="312" y="237.9">6</text>
<text x="89.5" y="240.1">5</text>
<text x="89.5" y="243.6">6</text>
<text x="93" y="241.8">5</text>
<text x="93" y="245.4">6</text>
<text x="103.8" y="240.1">5</text>
<text x="103.8" y="243.6">6</text>
<text x="108.3" y="241.5">D2</text>
<text x="108.3" y="245">~D3</text>
<text x="141.5" y="245">A6</text>
<text x="141.5" y="241.5">A7</text>
<text x="148.2" y="243.6">25</text>
<text x="148.2" y="240.1">26</text>
<text x="159" y="241.8">5</text>
<text x="159" y="245.4">6</text>
<text x="162.5" y="240.1">5</text>
<text x="162.5" y="243.6">6</text>
<text x="168.4" y="243">Arduino_A6</text>
<text x="89.5" y="247.1">7</text>
<text x="89.5" y="250.6">8</text>
<text x="93" y="248.9">7</text>
<text x="103.8" y="247.1">7</text>
<text x="103.8" y="250.6">8</text>
<text x="108.3" y="248.5">D4</text>
<text x="126" y="248.5">SCL/D19/A5</text>
<text x="148.2" y="250.6">23</text>
<text x="148.2" y="247.1">24</text>
<text x="159" y="248.9">7</text>
<text x="162.5" y="247.1">7</text>
<text x="162.5" y="250.6">8</text>
<text x="87.5" y="257.7">10</text>
<text x="89.5" y="254.2">9</text>
<text x="93" y="252.4">8</text>
<text x="93" y="255.9">9</text>
<text x="101.8" y="257.7">10</text>
<text x="103.8" y="254.2">9</text>
<text x="108.3" y="252.1">~D5</text>
<text x="108.3" y="255.6">~D6</text>
<text x="125.4" y="252.1">SDA/D18/A4</text>
<text x="133.6" y="255.6">D17/A3</text>
<text x="148.2" y="257.7">21</text>
<text x="148.2" y="254.2">22</text>
<text x="159" y="252.4">8</text>
<text x="159" y="255.9">9</text>
<text x="162.5" y="254.2">9</text>
<text x="162.5" y="257.7">10 Arduino_A2</text>
<text x="168.4" y="253.6">Arduino_A3</text>
<text x="87.5" y="261.2">11</text>
<text x="93" y="259.5">10</text>
<text x="93" y="263">11</text>
<text x="101.8" y="261.2">11</text>
<text x="108.3" y="259.1">D7</text>
<text x="108.3" y="262.6">D8</text>
<text x="133.6" y="262.6">D15/A1</text>
<text x="133.6" y="259.1">D16/A2</text>
<text x="148.2" y="261.2">20</text>
<text x="156.9" y="259.5">10</text>
<text x="156.9" y="263">11</text>
<text x="162.5" y="261.2">11</text>
<text x="69.7" y="264.7">Arduino_D8</text>
<text x="69.7" y="268.2">Arduino_D9</text>
<text x="87.5" y="264.8">12</text>
<text x="87.5" y="268.3">13</text>
<text x="93" y="266.5">12</text>
<text x="101.8" y="264.8">12</text>
<text x="101.8" y="268.3">13</text>
<text x="108.3" y="266.2">~D9</text>
<text x="108.3" y="269.7">~D10</text>
<text x="133.6" y="266.2">D14/A0</text>
<text x="137.5" y="269.7">AREF</text>
<text x="148.2" y="268.3">18</text>
<text x="148.2" y="264.8">19</text>
<text x="156.9" y="266.5">12</text>
<text x="162.5" y="264.8">12</text>
<text x="162.5" y="268.3">13 Arduino_AREF</text>
<text x="68.1" y="271.7">Arduino_D10</text>
<text x="68.1" y="275.2">Arduino_D11</text>
<text x="87.5" y="271.8">14</text>
<text x="87.5" y="275.3">15</text>
<text x="93" y="270.1">13</text>
<text x="93" y="273.6">14</text>
<text x="101.8" y="271.8">14</text>
<text x="101.8" y="275.3">15</text>
<text x="108.3" y="273.2">MOSI/~D11</text>
<text x="136.9" y="273.2">+3V3</text>
<text x="148.2" y="275.3">16</text>
<text x="148.2" y="271.8">17</text>
<text x="156.9" y="270.1">13</text>
<text x="156.9" y="273.6">14</text>
<text x="162.5" y="271.8">14 Arduino_3V3</text>
<text x="162.5" y="275.3">15</text>
<text x="68.1" y="278.8">Arduino_D12</text>
<text x="93" y="277.1">15</text>
<text x="108.3" y="276.8">MISO/D12</text>
<text x="139.2" y="276.8">D13</text>
<text x="156.9" y="277.1">15</text>
</g>
</svg>
